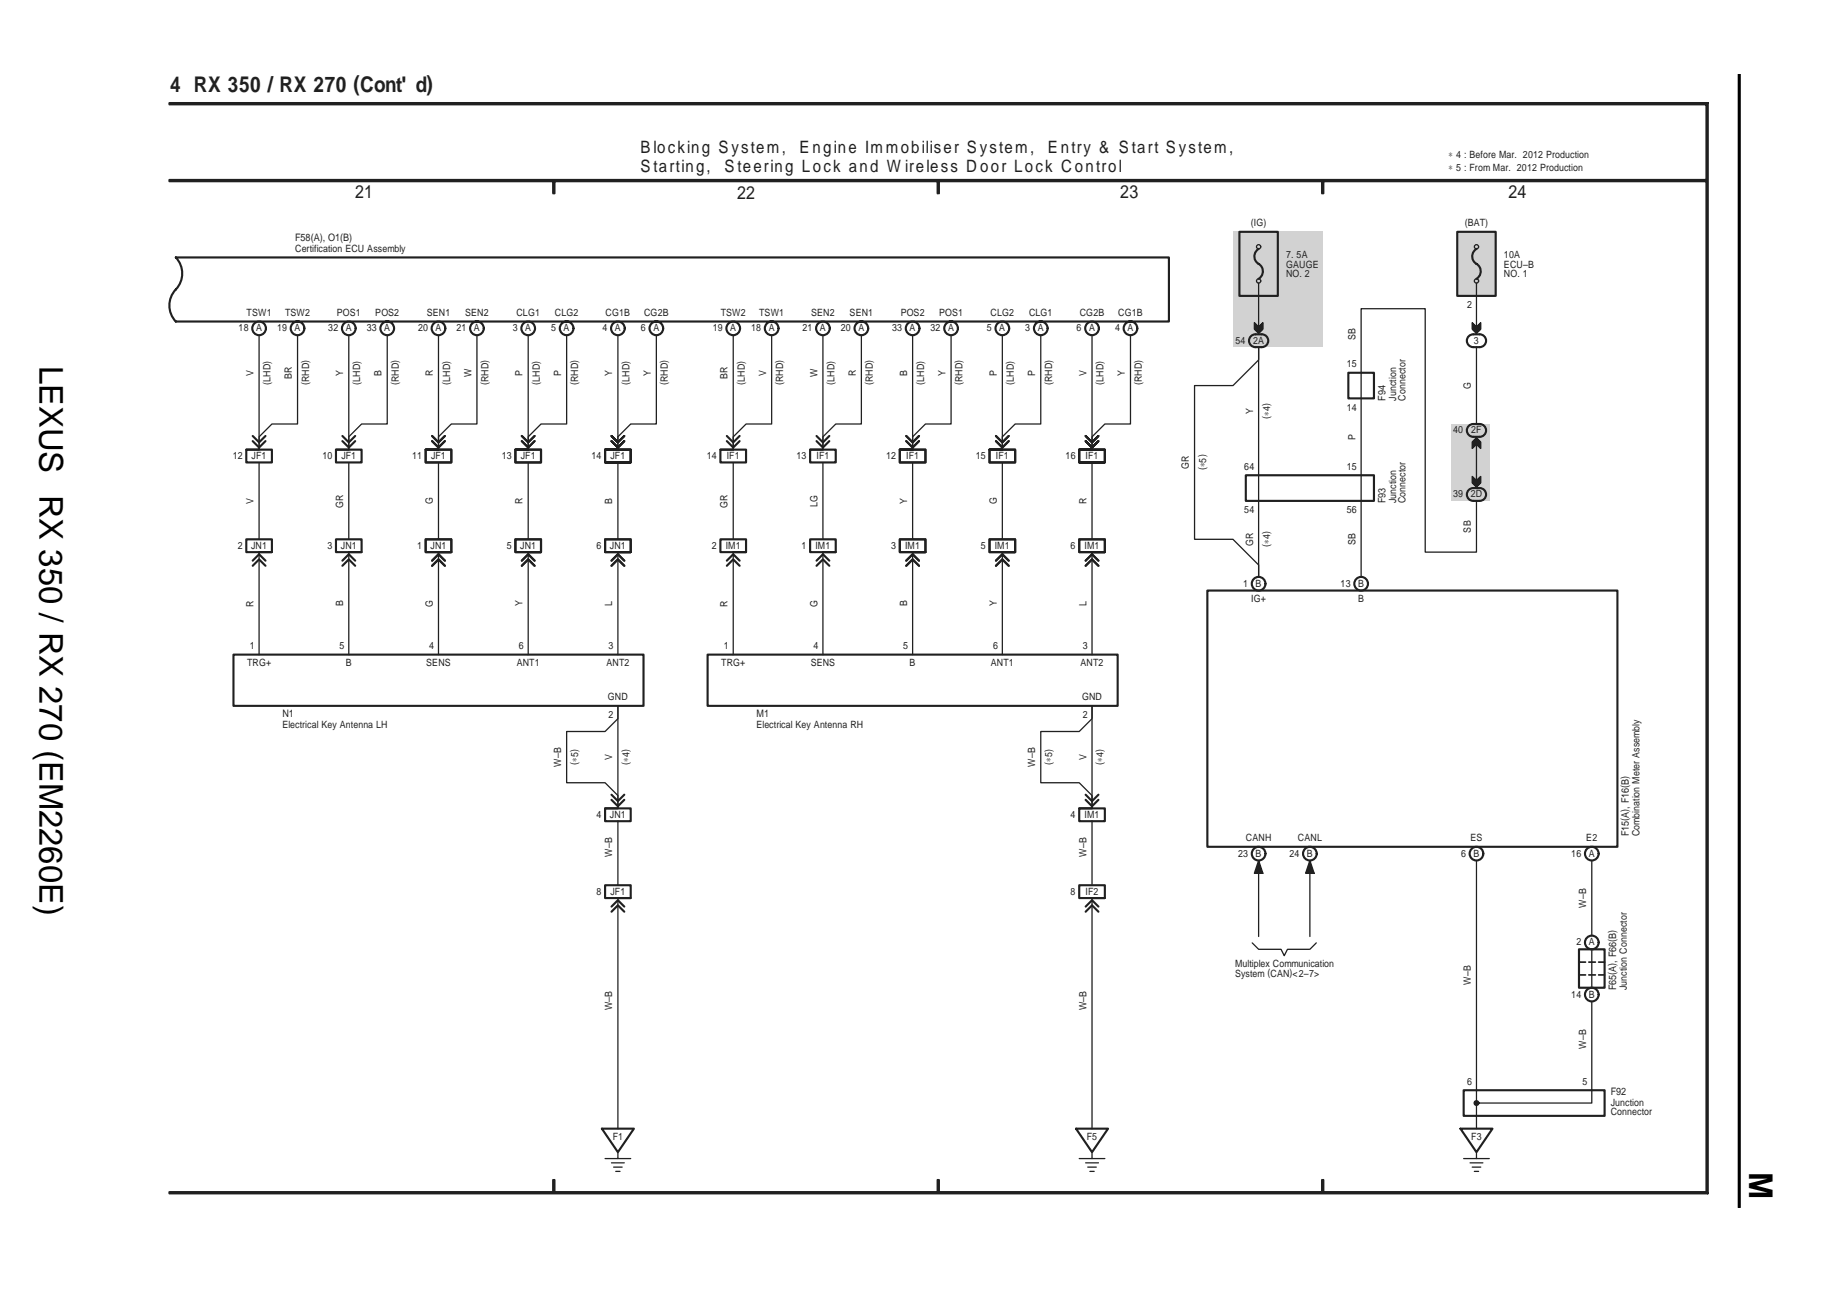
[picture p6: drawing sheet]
<svg xmlns="http://www.w3.org/2000/svg" width="297mm" height="210mm" viewBox="0 0 297 210" stroke-linecap="round" stroke-linejoin="round" font-family="sans-serif">
<path d="M273.3 10.4v186.1" fill="none" stroke="#fff" stroke-width=".16"/>
<g fill="#d1d2d4">
<path d="M234.2 68.5h6.2v12.4h-6.2z"/>
<path d="M199 37.4h14.5v18.7h-14.5z"/>
<path d="M235.2 37.4h6.3v10.4h-6.3z"/>
</g>
<g fill="none" stroke="#231f20" stroke-width=".34">
<path d="M27.3 16.8h248.2v175.7h-248.2M27.3 16.6h248.4v176.1h-248.4M27.3 29.3h248.2M27.3 29.1h248.2M89.3 29.3v1.9M89.5 29.3v1.9M151.4 29.3v1.9M151.6 29.3v1.9M200.1 37.4h6.2v10.4h-6.2zM213.4 29.3v1.9M213.6 29.3v1.9M235.2 37.4h6.3v10.4h-6.3z"/>
<path d="M28.4 41.6h160.3v10.3h-160.3a3.7 3.7 0 0 1 0-5.2 3.7 3.7 0 0 0 0-5.1zM202.1 54.2a2.24 2.24 0 0 1 2.4 .2 1.03 1.03 0 0 1 .1 1.1 1.03 1.03 0 0 1-.9 .6h-1a1.03 1.03 0 0 1-1-.8 1.03 1.03 0 0 1 .4-1.1zM203.2 40.2a1.44 1.44 0 0 0 .2 2.5 1.4 1.4 0 0 1-.2 2.3M237 54.4l.2-.2a2.24 2.24 0 0 1 2.5 .2 1.03 1.03 0 0 1 .1 1.1 1.03 1.03 0 0 1-.9 .6h-1.1a1.03 1.03 0 0 1-.9-.6 1.03 1.03 0 0 1 .1-1.1zM238.4 40.2a1.44 1.44 0 0 0 .1 2.5 1.4 1.4 0 0 1-.1 2.3M39.8 72.6h2M39.8 72.6h4.1v2.1h-4.1zM40.8 71.2l1 1.1 1.1-1.1M40.8 70.4l1 1 1.1-1M54.2 72.6h2.1M54.2 72.6h4.2v2.1h-4.2zM55.3 71.2l1 1.1 1-1.1"/>
<path d="M55.3 70.4l1 1 1-1M68.7 72.6h4.2v2.1h-4.2zM68.7 72.6h2.1M69.8 71.2l1 1.1 1-1.1M69.8 70.4l1 1 1-1M83.2 72.6h2.1M83.2 72.6h4.1v2.1h-4.1zM84.2 70.4l1.1 1 1-1M84.2 71.2l1.1 1.1 1-1.1M97.7 72.6h4.1v2.1h-4.1zM97.7 72.6h2.1M98.7 70.4l1.1 1 1-1"/>
<path d="M98.7 71.2l1.1 1.1 1-1.1M116.3 72.6h4.1v2.1h-4.1zM116.3 72.6h2.1M117.3 70.4l1.1 1 1-1M117.3 71.2l1.1 1.1 1-1.1M130.8 72.6h4.1v2.1h-4.1zM130.8 72.6h2M131.8 70.4l1 1 1.1-1M131.8 71.2l1 1.1 1.1-1.1M145.3 72.6h4.1v2.1h-4.1zM145.3 72.6h2M146.3 70.4l1 1 1.1-1"/>
<path d="M146.3 71.2l1 1.1 1.1-1.1M159.7 72.6h4.2v2.1h-4.2zM159.7 72.6h2.1M160.8 71.2l1 1.1 1-1.1M160.8 70.4l1 1 1-1M174.2 72.6h2.1M174.2 72.6h4.2v2.1h-4.2zM175.3 70.4l1 1 1-1M175.3 71.2l1 1.1 1-1.1M201.1 76.7h20.7v4.2h-20.7zM217.7 60.2h4.1v4.1h-4.1zM237 79.2l.2-.2a2.24 2.24 0 0 1 2.5 .2 1.03 1.03 0 0 1 .1 1.1 1.03 1.03 0 0 1-.9 .6h-1.1a1.03 1.03 0 0 1-.9-.6 1.03 1.03 0 0 1 .1-1.1z"/>
<path d="M237.2 68.7a2.24 2.24 0 0 1 2.5 .2 1.03 1.03 0 0 1 .1 1.1 1.03 1.03 0 0 1-.9 .5h-1.1a1.03 1.03 0 0 1-.9-.7 1.03 1.03 0 0 1 .3-1.1zM39.8 87.1h4.1v2h-4.1zM40.8 90.5l1-1 1.1 1M40.8 91.4l1-1.1 1.1 1.1M41.8 89.1h2.1M54.2 87.1h4.2v2h-4.2zM55.3 90.5l1-1 1 1M55.3 91.4l1-1.1 1 1.1M56.3 89.1h2.1M68.7 87.1h4.2v2h-4.2zM69.8 90.5l1-1 1 1M69.8 91.4l1-1.1 1 1.1"/>
<path d="M70.8 89.1h2.1M83.2 87.1h4.1v2h-4.1zM84.2 91.4l1.1-1.1 1 1.1M84.2 90.5l1.1-1 1 1M85.3 89.1h2M97.7 87.1h4.1v2h-4.1zM98.7 90.5l1.1-1 1 1M98.7 91.4l1.1-1.1 1 1.1M99.8 89.1h2M116.3 87.1h4.1v2h-4.1zM117.3 91.4l1.1-1.1 1 1.1M117.3 90.5l1.1-1 1 1"/>
<path d="M118.4 89.1h2M130.8 87.1h4.1v2h-4.1zM131.8 91.4l1-1.1 1.1 1.1M131.8 90.5l1-1 1.1 1M132.8 89.1h2.1M145.3 87.1h4.1v2h-4.1zM146.3 91.4l1-1.1 1.1 1.1M146.3 90.5l1-1 1.1 1M147.3 89.1h2.1M159.7 87.1h4.2v2h-4.2zM160.8 91.4l1-1.1 1 1.1M160.8 90.5l1-1 1 1"/>
<path d="M161.8 89.1h2.1M174.2 87.1h4.2v2h-4.2zM175.3 91.4l1-1.1 1 1.1M175.3 90.5l1-1 1 1M176.3 89.1h2.1M194.9 95.4h66.2v41.3h-66.2zM37.7 105.7h66.2v8.3h-66.2zM114.2 105.7h66.2v8.3h-66.2zM97.7 130.5h4.1v2.1h-4.1zM97.7 130.5h2.1M98.7 128.3l1.1 1.1 1-1.1M98.7 129.1l1.1 1.1 1-1.1"/>
<path d="M174.2 130.5h2.1M174.2 130.5h4.2v2.1h-4.2zM175.3 128.3l1 1.1 1-1.1M175.3 129.1l1 1.1 1-1.1M97.7 142.9h4.1v2.1h-4.1zM98.7 147.2l1.1-1 1 1M98.7 146.4l1.1-1.1 1 1.1M99.8 145h2M174.2 142.9h4.2v2.1h-4.2zM175.3 146.4l1-1.1 1 1.1M175.3 147.2l1-1 1 1M176.3 145h2.1"/>
<path d="M254.9 153.3h4.1v6.2h-4.1zM236.3 176h22.7v4.2h-22.7zM89.3 190.5v2M89.5 190.5v2M97.2 182.2h5.1l-2.5 3.8zM151.4 190.5v2M151.6 190.5v2M173.7 182.2h5.2l-2.6 3.8zM213.4 190.5v2M213.6 190.5v2M235.8 182.2h5.1l-2.5 3.8z"/>
<circle cx="41.8" cy="53" r="1.1"/>
<circle cx="48" cy="53" r="1.1"/>
<circle cx="56.3" cy="53" r="1.1"/>
<circle cx="62.5" cy="53" r="1.1"/>
<circle cx="70.8" cy="53" r="1.1"/>
<circle cx="77" cy="53" r="1.1"/>
<circle cx="85.3" cy="53" r="1.1"/>
<circle cx="91.5" cy="53" r="1.1"/>
<circle cx="99.7" cy="53" r="1.1"/>
<circle cx="106" cy="53" r="1.1"/>
<circle cx="118.4" cy="53" r="1.1"/>
<circle cx="124.6" cy="53" r="1.1"/>
<circle cx="132.8" cy="53" r="1.1"/>
<circle cx="139.1" cy="53" r="1.1"/>
<circle cx="147.3" cy="53" r="1.1"/>
<circle cx="153.5" cy="53" r="1.1"/>
<circle cx="161.8" cy="53" r="1.1"/>
<circle cx="168" cy="53" r="1.1"/>
<circle cx="176.3" cy="53" r="1.1"/>
<circle cx="182.5" cy="53" r="1.1"/>
<circle cx="203.2" cy="94.3" r="1.1"/>
<circle cx="219.7" cy="94.3" r="1.1"/>
<circle cx="203.2" cy="137.8" r="1.1"/>
<circle cx="211.5" cy="137.8" r="1.1"/>
<circle cx="238.4" cy="137.8" r="1.1"/>
<circle cx="257" cy="137.8" r="1.1"/>
<circle cx="257" cy="152.2" r="1.1"/>
<circle cx="257" cy="160.6" r="1.1"/>
</g>
<g fill="none" stroke="#231f20" stroke-width=".21">
<path d="M41.8 54.1v18.5v-2.1l2.1-2h4.1v-14.4M56.3 54.1v18.5v-2.1l2.1-2h4.1v-14.4M70.8 54.1v18.5v-2.1l2.1-2h4.1v-14.4M85.3 54.1v18.5v-2.1l2-2h4.2v-14.4M99.8 54.1v18.5v-2.1l2-2h4.2v-14.4M118.4 54.1v18.5v-2.1l2-2h4.2v-14.4M132.8 54.1v18.5v-2.1l2.1-2h4.2v-14.4M147.3 54.1v18.5v-2.1l2.1-2h4.1v-14.4M161.8 54.1v18.5v-2.1l2.1-2h4.1v-14.4M176.3 54.1v18.5v-2.1l2.1-2h4.1v-14.4M203.2 52.8l-.7-.7v1l.7 .7 .7-.7v-1l-.7 .7-.6-.6v1v-.9l.1 1 .1 .1v-1v1l.1 .1v-.9l.1 1v.1v-1l.2 1.1v-.9l.1-.1v.9l.1-1.1v1l.1-.1v-1v.9h.1l.1-1.1v1v-.1l.1-1v1M203.2 45.7v8.3"/>
<path d="M238.4 52.8l-.7-.7v1l.7 .7 .6-.7v-1l-.6 .7-.7-.6v1h.1v-.9l.1 1.1v-1l.1 .1 .1 1v-.9v.1l.1 1v-1l.1 .1 .1 1v-.9v-.1v.9l.2-1.1v1v-.1l.1-1v.9h.1v-1.1v1l.1-.1 .1-1v1M238.4 45.7v8.3M238.4 56.1v12.4M41.8 74.7v12.4M56.3 74.7v12.4M70.8 74.7v12.4M85.3 74.7v12.4M99.8 74.7v12.4M118.4 74.7v12.4M132.8 74.7v12.4M147.3 74.7v12.4M161.8 74.7v12.4"/>
<path d="M176.3 74.7v12.4M192.8 62.3h6.2l4.2-4.2v-2v37v-1.9l-4.2-4.1h-6.2zM237.7 71.3v1l.1-1 .1-.1v1v-1.1h.1v.9l.1-1v-.1v1l.2-1.1v1l.1-.1v-1v1l.1 .1v-.9l.1 1v-.9l.1 1 .1 .1v-1l.1 1.1v-.9h.1v1l-.6-.6-.7 .7v-1l.7-.7 .6 .7v1l-.6-.7M238.4 77.6l-.7-.7v1.1l.7 .6 .6-.6v-1.1l-.6 .7-.7-.6v1l.1 .1v-1l.1 1.1v-.9h.1l.1 1v-.9v.1l.1 1v-1l.1 .1 .1 1v-.9v-.1v.9l.2-1.1v1v-.1l.1-1v1l.1-.1v-1v.9h.1l.1-1.1v1M238.4 70.5v8.3M41.8 89.1v16.6M56.3 89.1v16.6M70.8 89.1v16.6M85.3 89.1v16.6M99.8 89.1v16.6M118.4 89.1v16.6M132.8 89.1v16.6"/>
<path d="M147.3 89.1v16.6M161.8 89.1v16.6M176.3 89.1v16.6M238.4 80.9v8.2h-8.3v-39.3h-10.4v43.3M91.5 118.1h6.2l2.1-2.1v-2v16.5v-2l-2.1-2.1h-6.2zM168 118.1h6.2l2.1-2.1v-2v16.5v-2l-2.1-2.1h-6.2zM99.8 132.6v10.3M176.3 132.6v10.3M203.2 138.9v12.3M211.5 138.9v12.3M238.4 138.9v43.3M257 138.9v12.2"/>
<path d="M99.8 145v37.2M176.3 145v37.2M202.2 152.2l1 1.1h3.6l.5 1 .5-1h3.7l1-1.1M202.9 141l.3-.8 .2 .8h.2l-.4-1.2-.4 1.2h-.2l.6-1.6 .5 1.6h.2l-.7-2.1-.7 2.1h1.4M211.2 141l.3-.8 .2 .8h.2l-.4-1.2-.4 1.2h-.2l.6-1.6 .5 1.6h.1l-.6-2.1-.7 2.1h1.3M257 153.3v6.2M257 161.7v16.4h-18.6l-.2-.2h.2l.1 .1v.2l-.3 .1v-.1a.3 .3 0 0 1 .1-.5 .3 .3 0 0 1 .4 .3 .38 .38 0 0 1-.4 .5 .38 .38 0 0 1-.2-.6M97.7 187.1h4.1M98.7 187.8h2.1M99.1 188.4h1.3M99.4 189.1h.7M99.8 186v1.1"/>
<path d="M174.2 187.1h4.2M175.3 187.8h2M175.6 188.4h1.4M175.9 189.1h.7M176.3 186v1.1M236.3 187.1h4.1M237.3 187.8h2.1M237.7 188.4h1.3M238 189.1h.7M238.4 186v1.1"/>
<circle cx="203.2" cy="39.8" r=".34"/>
<circle cx="238.4" cy="39.8" r=".34"/>
<circle cx="203.2" cy="45.4" r=".34"/>
<circle cx="238.4" cy="45.4" r=".34"/>
</g>
<path d="M254.9 155.3h4.1M254.9 157.4h4.1" fill="none" stroke="#231f20" stroke-width=".28" stroke-dasharray="1.1 .5"/>
<path d="M280.8 12v183" fill="none" stroke="#000" stroke-width=".5"/>
<g font-size="5.3">
<text x="6.4" y="59.1" transform="rotate(90 6.4 59.1)">LEXUS RX 350 / RX 270 (EM2260E)</text>
<text x="282.4" y="189.3" transform="rotate(90 282.4 189.3)">M</text>
</g>
<text font-size="3.5" fill="#231f20" x="27.4" y="14.9">4 RX 350 / RX 270 (Cont' d)</text>
<g font-size="2.9" fill="#231f20">
<text x="57.4" y="32">21</text>
<text x="119" y="32.1">22</text>
<text x="180.9" y="32">23</text>
<text x="243.5" y="32">24</text>
</g>
<g font-size="2.8" fill="#231f20">
<text x="103.4" y="24.7">B locking S ystem,</text>
<text x="103.4" y="27.7">S tarting,</text>
<text x="116.9" y="27.7">S teering Lock and W ireless D oor Lock C ontrol</text>
<text x="129.1" y="24.7">E ngine Immobiliser S ystem,</text>
<text x="169.2" y="24.7">E ntry &amp; S tart S ystem,</text>
</g>
<g font-size="1.7" fill="#231f20">
<text x="47.6" y="38.9">F58(A), O1(B)</text>
<text x="223.7" y="64.7" transform="rotate(-90 223.7 64.7)">F94</text>
<text x="223.7" y="81.3" transform="rotate(-90 223.7 81.3)">F93</text>
<text x="45.6" y="115.8">N1</text>
<text x="122.1" y="115.8">M1</text>
<text x="263" y="135" transform="rotate(-90 263 135)">F15(A), F16(B)</text>
<text x="260.9" y="159.9" transform="rotate(-90 260.9 159.9)">F65(A), F66(B)</text>
<text x="260" y="176.9">F92</text>
</g>
<g font-size="1.6" fill="#231f20">
<text x="233.8" y="25.5">∗ 4 : Before Mar. 2012 Production</text>
<text x="233.8" y="27.6">∗ 5 : From Mar. 2012 Production</text>
<text x="47.6" y="40.7">Certification ECU Assembly</text>
<text x="201.9" y="36.4">(IG)</text>
<text x="207.6" y="41.7">7. 5A</text>
<text x="236.5" y="36.4">(BAT)</text>
<text x="242.8" y="41.7">10A</text>
<text x="207.6" y="43.2">GAUGE</text>
<text x="207.6" y="44.8">NO. 2</text>
<text x="242.8" y="43.2">ECU–B</text>
<text x="242.8" y="44.8">NO. 1</text>
<text x="38.5" y="53.5">18</text>
<text x="39.8" y="51">TSW1</text>
<text x="41.3" y="53.5">A</text>
<text x="44.7" y="53.5">19</text>
<text x="46" y="51">TSW2</text>
<text x="47.5" y="53.5">A</text>
<text x="53" y="53.5">32</text>
<text x="54.4" y="51">POS1</text>
<text x="55.8" y="53.5">A</text>
<text x="59.2" y="53.5">33</text>
<text x="60.6" y="51">POS2</text>
<text x="62" y="53.5">A</text>
<text x="67.5" y="53.5">20</text>
<text x="68.9" y="51">SEN1</text>
<text x="70.3" y="53.5">A</text>
<text x="73.7" y="53.5">21</text>
<text x="75.1" y="51">SEN2</text>
<text x="76.5" y="53.5">A</text>
<text x="82.8" y="53.5">3</text>
<text x="83.4" y="51">CLG1</text>
<text x="84.8" y="53.5">A</text>
<text x="89" y="53.5">5</text>
<text x="89.6" y="51">CLG2</text>
<text x="91" y="53.5">A</text>
<text x="97.3" y="53.5">4</text>
<text x="97.8" y="51">CG1B</text>
<text x="99.3" y="53.5">A</text>
<text x="103.5" y="53.5">6</text>
<text x="104" y="51">CG2B</text>
<text x="105.5" y="53.5">A</text>
<text x="115.1" y="53.5">19</text>
<text x="116.4" y="51">TSW2</text>
<text x="117.9" y="53.5">A</text>
<text x="121.3" y="53.5">18</text>
<text x="122.6" y="51">TSW1</text>
<text x="124.1" y="53.5">A</text>
<text x="129.5" y="53.5">21</text>
<text x="131" y="51">SEN2</text>
<text x="132.4" y="53.5">A</text>
<text x="135.7" y="53.5">20</text>
<text x="137.2" y="51">SEN1</text>
<text x="138.6" y="53.5">A</text>
<text x="144" y="53.5">33</text>
<text x="145.4" y="51">POS2</text>
<text x="146.8" y="53.5">A</text>
<text x="150.2" y="53.5">32</text>
<text x="151.6" y="51">POS1</text>
<text x="153.1" y="53.5">A</text>
<text x="159.3" y="53.5">5</text>
<text x="159.9" y="51">CLG2</text>
<text x="161.3" y="53.5">A</text>
<text x="165.5" y="53.5">3</text>
<text x="166.1" y="51">CLG1</text>
<text x="167.5" y="53.5">A</text>
<text x="173.8" y="53.5">6</text>
<text x="174.3" y="51">CG2B</text>
<text x="175.8" y="53.5">A</text>
<text x="180" y="53.5">4</text>
<text x="180.5" y="51">CG1B</text>
<text x="182" y="53.5">A</text>
<text x="236.9" y="49.8">2</text>
<text x="199.4" y="55.5">54</text>
<text x="202.3" y="55.5">2A</text>
<text x="217.4" y="59.3">15</text>
<text x="218.8" y="55" transform="rotate(-90 218.8 55)">SB</text>
<text x="237.9" y="55.5">3</text>
<text x="40.9" y="60.7" transform="rotate(-90 40.9 60.7)">V</text>
<text x="43.6" y="62.1" transform="rotate(-90 43.6 62.1)">(LHD)</text>
<text x="47.1" y="61.2" transform="rotate(-90 47.1 61.2)">BR</text>
<text x="49.8" y="62.2" transform="rotate(-90 49.8 62.2)">(RHD)</text>
<text x="55.4" y="60.7" transform="rotate(-90 55.4 60.7)">Y</text>
<text x="58.1" y="62.1" transform="rotate(-90 58.1 62.1)">(LHD)</text>
<text x="61.6" y="60.7" transform="rotate(-90 61.6 60.7)">B</text>
<text x="64.3" y="62.2" transform="rotate(-90 64.3 62.2)">(RHD)</text>
<text x="69.9" y="60.7" transform="rotate(-90 69.9 60.7)">R</text>
<text x="72.5" y="62.1" transform="rotate(-90 72.5 62.1)">(LHD)</text>
<text x="76.1" y="60.9" transform="rotate(-90 76.1 60.9)">W</text>
<text x="78.8" y="62.2" transform="rotate(-90 78.8 62.2)">(RHD)</text>
<text x="84.4" y="60.7" transform="rotate(-90 84.4 60.7)">P</text>
<text x="87" y="62.1" transform="rotate(-90 87 62.1)">(LHD)</text>
<text x="90.6" y="60.7" transform="rotate(-90 90.6 60.7)">P</text>
<text x="93.2" y="62.2" transform="rotate(-90 93.2 62.2)">(RHD)</text>
<text x="98.9" y="60.7" transform="rotate(-90 98.9 60.7)">Y</text>
<text x="101.5" y="62.1" transform="rotate(-90 101.5 62.1)">(LHD)</text>
<text x="105.1" y="60.7" transform="rotate(-90 105.1 60.7)">Y</text>
<text x="107.7" y="62.2" transform="rotate(-90 107.7 62.2)">(RHD)</text>
<text x="117.5" y="61.2" transform="rotate(-90 117.5 61.2)">BR</text>
<text x="120.1" y="62.1" transform="rotate(-90 120.1 62.1)">(LHD)</text>
<text x="123.7" y="60.7" transform="rotate(-90 123.7 60.7)">V</text>
<text x="126.3" y="62.2" transform="rotate(-90 126.3 62.2)">(RHD)</text>
<text x="131.9" y="60.9" transform="rotate(-90 131.9 60.9)">W</text>
<text x="134.6" y="62.1" transform="rotate(-90 134.6 62.1)">(LHD)</text>
<text x="138.2" y="60.7" transform="rotate(-90 138.2 60.7)">R</text>
<text x="140.8" y="62.2" transform="rotate(-90 140.8 62.2)">(RHD)</text>
<text x="146.4" y="60.7" transform="rotate(-90 146.4 60.7)">B</text>
<text x="149.1" y="62.1" transform="rotate(-90 149.1 62.1)">(LHD)</text>
<text x="152.6" y="60.7" transform="rotate(-90 152.6 60.7)">Y</text>
<text x="155.3" y="62.2" transform="rotate(-90 155.3 62.2)">(RHD)</text>
<text x="160.9" y="60.7" transform="rotate(-90 160.9 60.7)">P</text>
<text x="163.6" y="62.1" transform="rotate(-90 163.6 62.1)">(LHD)</text>
<text x="167.1" y="60.7" transform="rotate(-90 167.1 60.7)">P</text>
<text x="169.8" y="62.2" transform="rotate(-90 169.8 62.2)">(RHD)</text>
<text x="175.4" y="60.7" transform="rotate(-90 175.4 60.7)">V</text>
<text x="178.1" y="62.1" transform="rotate(-90 178.1 62.1)">(LHD)</text>
<text x="181.6" y="60.7" transform="rotate(-90 181.6 60.7)">Y</text>
<text x="184.3" y="62.2" transform="rotate(-90 184.3 62.2)">(RHD)</text>
<text x="225.4" y="64.7" transform="rotate(-90 225.4 64.7)">Junction</text>
<text x="226.9" y="64.7" transform="rotate(-90 226.9 64.7)">Connector</text>
<text x="237.5" y="62.8" transform="rotate(-90 237.5 62.8)">G</text>
<text x="202.3" y="66.9" transform="rotate(-90 202.3 66.9)">Y</text>
<text x="204.9" y="67.7" transform="rotate(-90 204.9 67.7)">(∗4)</text>
<text x="217.4" y="66.3">14</text>
<text x="218.8" y="71" transform="rotate(-90 218.8 71)">P</text>
<text x="234.6" y="70">40</text>
<text x="237.5" y="70">2F</text>
<text x="37.6" y="74.1">12</text>
<text x="40.6" y="74.1">JF1</text>
<text x="52" y="74.1">10</text>
<text x="55.1" y="74.1">JF1</text>
<text x="66.5" y="74.1">11</text>
<text x="69.6" y="74.1">JF1</text>
<text x="81" y="74.1">13</text>
<text x="84.1" y="74.1">JF1</text>
<text x="95.5" y="74.1">14</text>
<text x="98.5" y="74.1">JF1</text>
<text x="114.1" y="74.1">14</text>
<text x="117.3" y="74.1">IF1</text>
<text x="128.6" y="74.1">13</text>
<text x="131.8" y="74.1">IF1</text>
<text x="143.1" y="74.1">12</text>
<text x="146.3" y="74.1">IF1</text>
<text x="157.5" y="74.1">15</text>
<text x="160.8" y="74.1">IF1</text>
<text x="172" y="74.1">16</text>
<text x="175.2" y="74.1">IF1</text>
<text x="191.9" y="75.8" transform="rotate(-90 191.9 75.8)">GR</text>
<text x="194.6" y="75.9" transform="rotate(-90 194.6 75.9)">(∗5)</text>
<text x="200.9" y="75.8">64</text>
<text x="217.4" y="75.8">15</text>
<text x="40.9" y="81.4" transform="rotate(-90 40.9 81.4)">V</text>
<text x="55.4" y="82" transform="rotate(-90 55.4 82)">GR</text>
<text x="69.9" y="81.4" transform="rotate(-90 69.9 81.4)">G</text>
<text x="84.4" y="81.4" transform="rotate(-90 84.4 81.4)">R</text>
<text x="98.9" y="81.4" transform="rotate(-90 98.9 81.4)">B</text>
<text x="117.5" y="82" transform="rotate(-90 117.5 82)">GR</text>
<text x="131.9" y="81.8" transform="rotate(-90 131.9 81.8)">LG</text>
<text x="146.4" y="81.4" transform="rotate(-90 146.4 81.4)">Y</text>
<text x="160.9" y="81.4" transform="rotate(-90 160.9 81.4)">G</text>
<text x="175.4" y="81.4" transform="rotate(-90 175.4 81.4)">R</text>
<text x="200.9" y="82.9">54</text>
<text x="217.4" y="82.9">56</text>
<text x="225.4" y="81.3" transform="rotate(-90 225.4 81.3)">Junction</text>
<text x="226.9" y="81.3" transform="rotate(-90 226.9 81.3)">Connector</text>
<text x="234.6" y="80.3">39</text>
<text x="237.4" y="80.3">2D</text>
<text x="38.4" y="88.6">2</text>
<text x="40.5" y="88.6">JN1</text>
<text x="52.9" y="88.6">3</text>
<text x="55" y="88.6">JN1</text>
<text x="67.3" y="88.6">1</text>
<text x="69.5" y="88.6">JN1</text>
<text x="81.8" y="88.6">5</text>
<text x="84" y="88.6">JN1</text>
<text x="96.3" y="88.6">6</text>
<text x="98.5" y="88.6">JN1</text>
<text x="114.9" y="88.6">2</text>
<text x="117.2" y="88.6">IM1</text>
<text x="129.4" y="88.6">1</text>
<text x="131.6" y="88.6">IM1</text>
<text x="143.9" y="88.6">3</text>
<text x="146.1" y="88.6">IM1</text>
<text x="158.4" y="88.6">5</text>
<text x="160.6" y="88.6">IM1</text>
<text x="172.8" y="88.6">6</text>
<text x="175.1" y="88.6">IM1</text>
<text x="202.3" y="88.2" transform="rotate(-90 202.3 88.2)">GR</text>
<text x="204.9" y="88.3" transform="rotate(-90 204.9 88.3)">(∗4)</text>
<text x="218.8" y="88.1" transform="rotate(-90 218.8 88.1)">SB</text>
<text x="237.5" y="86" transform="rotate(-90 237.5 86)">SB</text>
<text x="200.7" y="94.7">1</text>
<text x="202.7" y="94.7">B</text>
<text x="216.4" y="94.7">13</text>
<text x="219.2" y="94.7">B</text>
<text x="40.9" y="97.9" transform="rotate(-90 40.9 97.9)">R</text>
<text x="55.4" y="97.9" transform="rotate(-90 55.4 97.9)">B</text>
<text x="69.9" y="98" transform="rotate(-90 69.9 98)">G</text>
<text x="84.4" y="97.9" transform="rotate(-90 84.4 97.9)">Y</text>
<text x="98.9" y="97.8" transform="rotate(-90 98.9 97.8)">L</text>
<text x="117.5" y="97.9" transform="rotate(-90 117.5 97.9)">R</text>
<text x="131.9" y="98" transform="rotate(-90 131.9 98)">G</text>
<text x="146.4" y="97.9" transform="rotate(-90 146.4 97.9)">B</text>
<text x="160.9" y="97.9" transform="rotate(-90 160.9 97.9)">Y</text>
<text x="175.4" y="97.8" transform="rotate(-90 175.4 97.8)">L</text>
<text x="202" y="97.2">IG+</text>
<text x="219.2" y="97.2">B</text>
<text x="39.9" y="107.6">TRG+</text>
<text x="40.3" y="104.8">1</text>
<text x="54.8" y="104.8">5</text>
<text x="55.8" y="107.6">B</text>
<text x="68.8" y="107.6">SENS</text>
<text x="69.3" y="104.8">4</text>
<text x="83.4" y="107.6">ANT1</text>
<text x="83.8" y="104.8">6</text>
<text x="97.9" y="107.6">ANT2</text>
<text x="98.2" y="104.8">3</text>
<text x="116.4" y="107.6">TRG+</text>
<text x="116.9" y="104.8">1</text>
<text x="130.9" y="107.6">SENS</text>
<text x="131.3" y="104.8">4</text>
<text x="145.8" y="104.8">5</text>
<text x="146.8" y="107.6">B</text>
<text x="160" y="107.6">ANT1</text>
<text x="160.3" y="104.8">6</text>
<text x="174.4" y="107.6">ANT2</text>
<text x="174.8" y="104.8">3</text>
<text x="98.1" y="113.1">GND</text>
<text x="174.7" y="113.1">GND</text>
<text x="45.6" y="117.6">Electrical Key Antenna LH</text>
<text x="98.2" y="116">2</text>
<text x="122.1" y="117.6">Electrical Key Antenna RH</text>
<text x="174.8" y="116">2</text>
<text x="90.6" y="123.8" transform="rotate(-90 90.6 123.8)">W–B</text>
<text x="93.2" y="123.5" transform="rotate(-90 93.2 123.5)">(∗5)</text>
<text x="98.9" y="122.7" transform="rotate(-90 98.9 122.7)">V</text>
<text x="101.5" y="123.5" transform="rotate(-90 101.5 123.5)">(∗4)</text>
<text x="167.1" y="123.8" transform="rotate(-90 167.1 123.8)">W–B</text>
<text x="169.8" y="123.5" transform="rotate(-90 169.8 123.5)">(∗5)</text>
<text x="175.4" y="122.7" transform="rotate(-90 175.4 122.7)">V</text>
<text x="178.1" y="123.5" transform="rotate(-90 178.1 123.5)">(∗4)</text>
<text x="96.3" y="132">4</text>
<text x="98.5" y="132">JN1</text>
<text x="172.8" y="132">4</text>
<text x="175.1" y="132">IM1</text>
<text x="201.1" y="135.8">CANH</text>
<text x="209.5" y="135.8">CANL</text>
<text x="237.4" y="135.8">ES</text>
<text x="256.1" y="135.8">E2</text>
<text x="264.7" y="135" transform="rotate(-90 264.7 135)">Combination Meter Assembly</text>
<text x="98.9" y="138.3" transform="rotate(-90 98.9 138.3)">W–B</text>
<text x="175.4" y="138.3" transform="rotate(-90 175.4 138.3)">W–B</text>
<text x="199.9" y="138.3">23</text>
<text x="202.7" y="138.3">B</text>
<text x="208.2" y="138.3">24</text>
<text x="211" y="138.3">B</text>
<text x="235.9" y="138.3">6</text>
<text x="237.9" y="138.3">B</text>
<text x="253.7" y="138.3">16</text>
<text x="256.5" y="138.3">A</text>
<text x="96.3" y="144.4">8</text>
<text x="98.5" y="144.4">JF1</text>
<text x="172.8" y="144.4">8</text>
<text x="175.2" y="144.4">IF2</text>
<text x="256.1" y="146.6" transform="rotate(-90 256.1 146.6)">W–B</text>
<text x="254.5" y="152.7">2</text>
<text x="256.5" y="152.7">A</text>
<text x="199.4" y="156.2">Multiplex Communication</text>
<text x="199.4" y="157.7">System (CAN)&lt;2–7&gt;</text>
<text x="237.5" y="159" transform="rotate(-90 237.5 159)">W–B</text>
<text x="253.7" y="161.1">14</text>
<text x="256.5" y="161.1">B</text>
<text x="262.6" y="159.9" transform="rotate(-90 262.6 159.9)">Junction Connector</text>
<text x="98.9" y="163.1" transform="rotate(-90 98.9 163.1)">W–B</text>
<text x="175.4" y="163.1" transform="rotate(-90 175.4 163.1)">W–B</text>
<text x="256.1" y="169.3" transform="rotate(-90 256.1 169.3)">W–B</text>
<text x="236.9" y="175.1">6</text>
<text x="255.5" y="175.1">5</text>
<text x="260" y="178.6">Junction</text>
<text x="98.9" y="184.1">F1</text>
<text x="175.5" y="184.1">F5</text>
<text x="237.5" y="184.1">F3</text>
<text x="260" y="180.1">Connector</text>
</g>
</svg>
